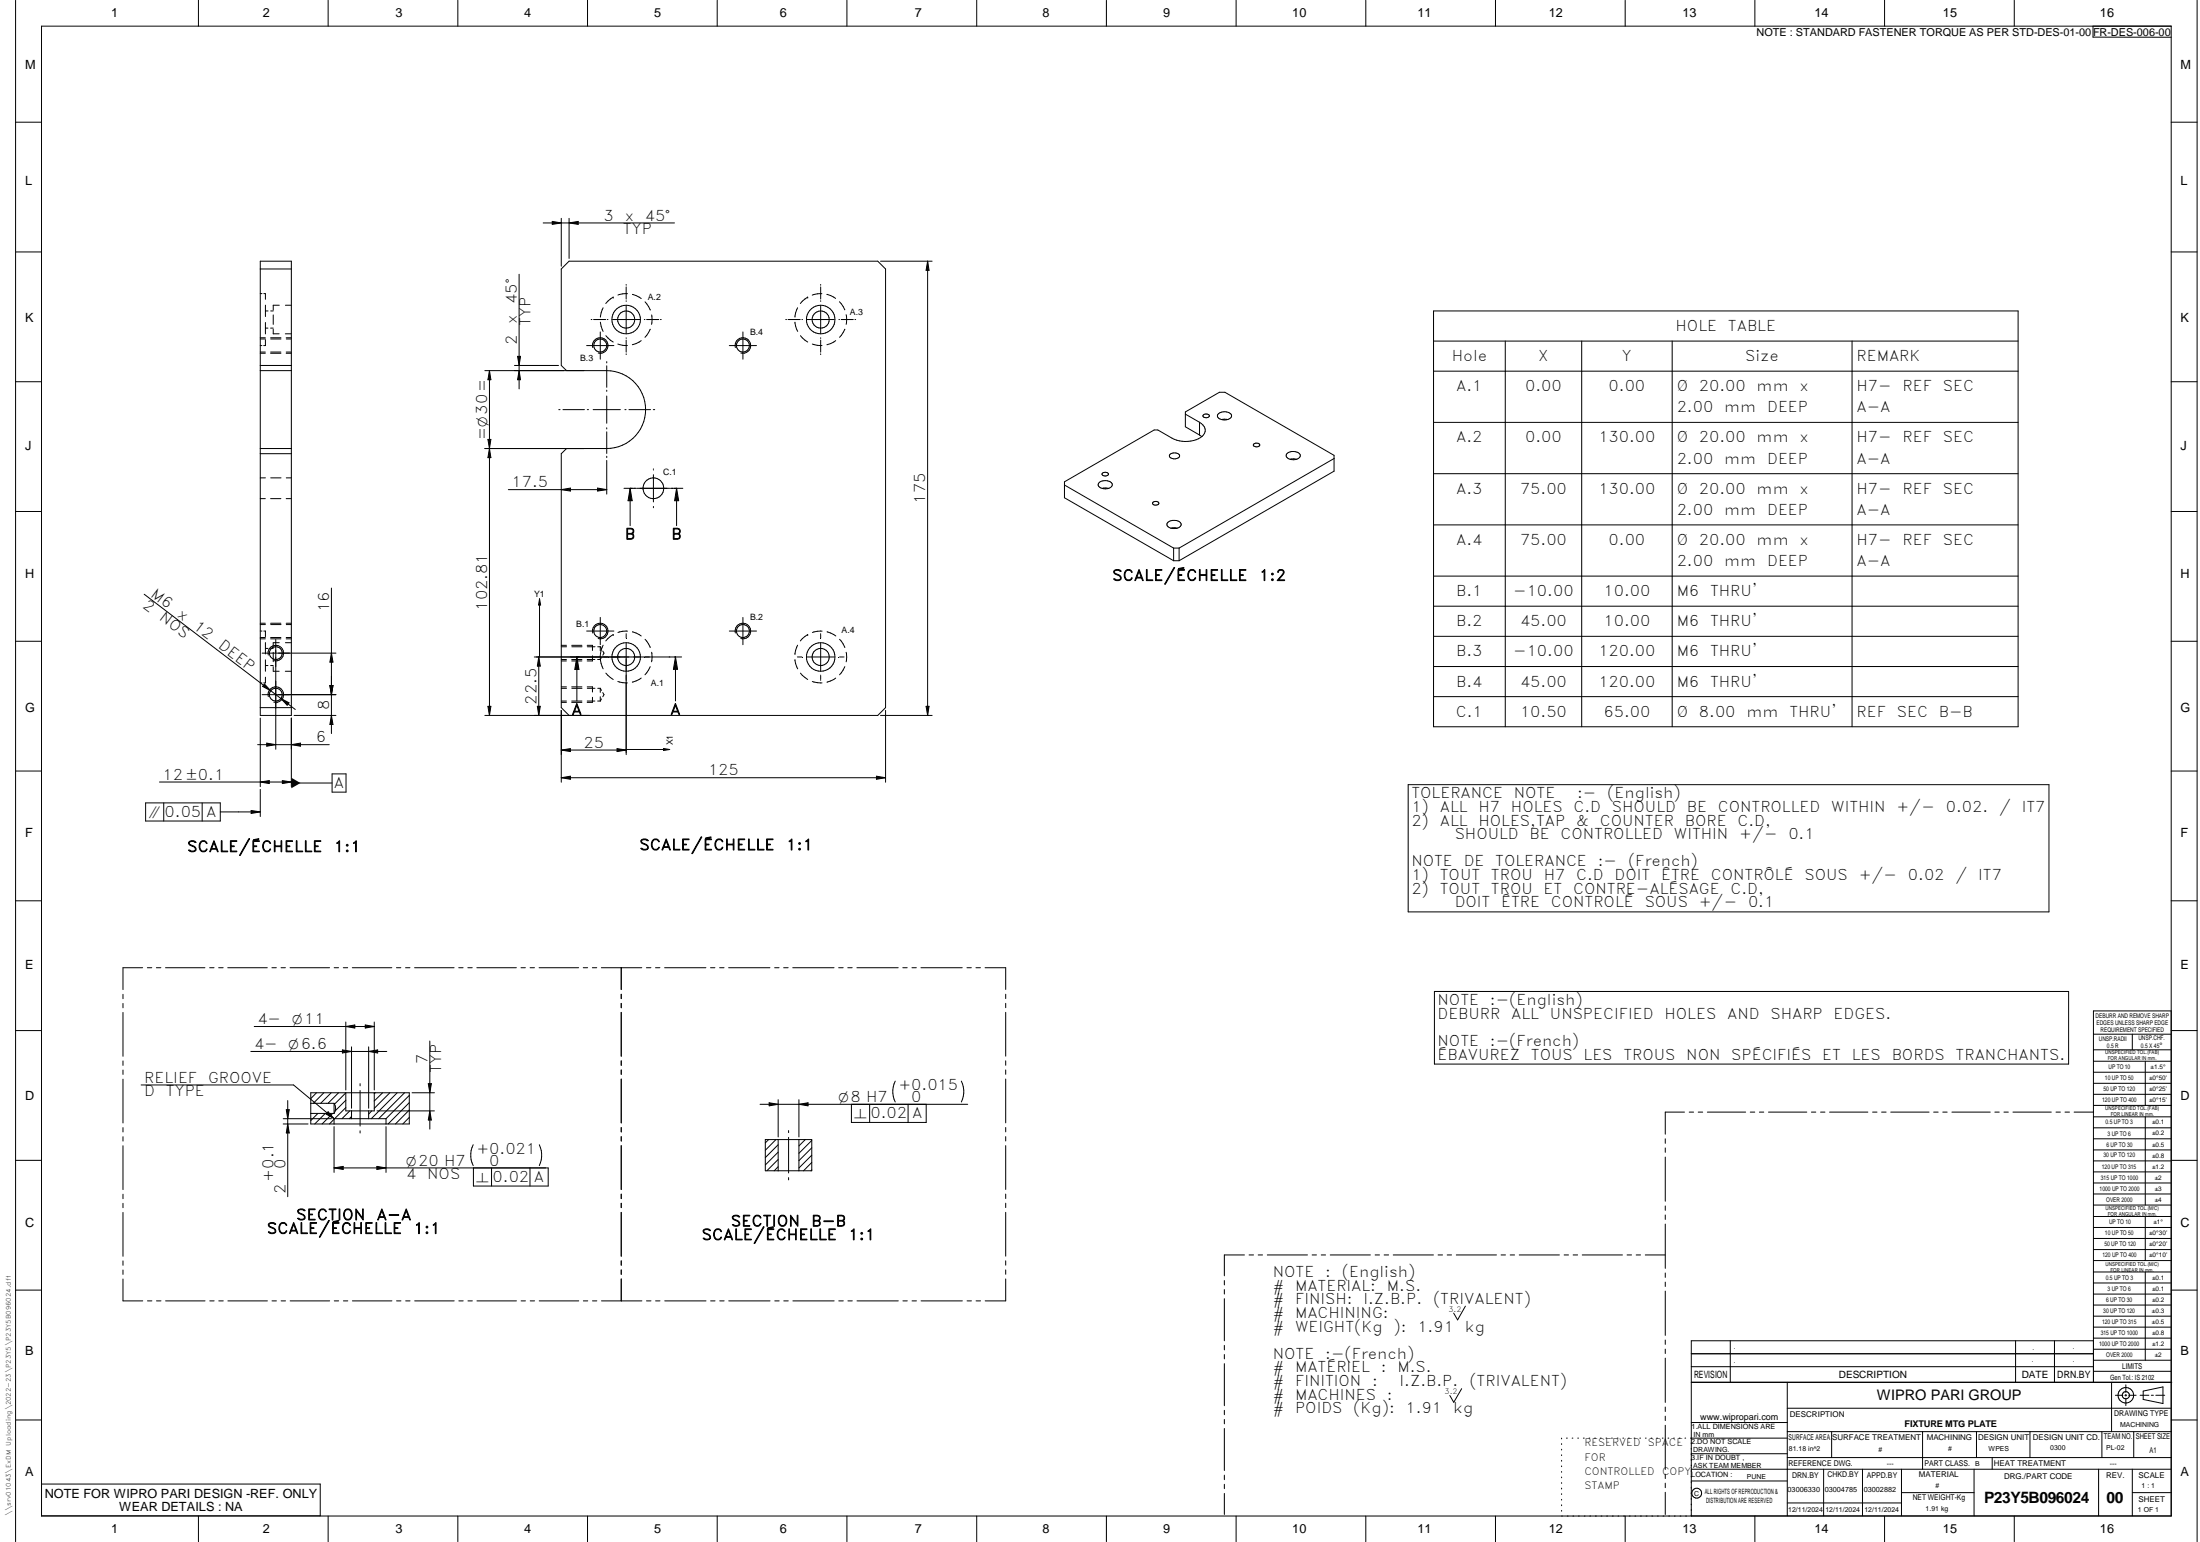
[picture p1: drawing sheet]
<svg xmlns="http://www.w3.org/2000/svg" width="848mm" height="594mm" viewBox="0 0 848 594" stroke-linecap="round" stroke-linejoin="round" font-family="sans-serif">
<g fill="none" stroke="#000" stroke-width=".39">
<path d="M6 .1v593.9M16 10.1h821v574h-821zM76.5 .1v10M126.5 .1v10M176.5 .1v10M226.5 .1v10M276.5 .1v10M326.5 .1v10M376.5 .1v10M426.5 .1v10M476.5 .1v10M526.5 .1v10"/>
<path d="M576.5 .1v10M626.5 .1v10M676.5 .1v10M726.5 .1v10M776.5 .1v10M806.8 10.1v4.2l30.2 .1M847 .1v593.9M6 47.1h10M837 47.1h10M6 97.1h10M209.4 85.9h50.6M212.9 85.3l3.5 .6-3.5 .5z"/>
<path d="M216.4 84.1v18.5M219.4 85.9l3.5-.6v1.1zM219.4 84.1v15.5M837 97.1h10M100.3 103.6h12M100.3 100.6h12v175h-12zM100.3 113.1h.7M101.7 113.1h.6v2.2M102.3 119.8h1M102.3 117.6v4.4M104.4 119.8h.9M107.7 117.6h-2.4v1.9"/>
<path d="M110 117.6h2.3M200.1 105.7v44.1M232.5 118.6l-1.1 3.6M236.4 114.5h.1M236.4 114.5l-2.9 2.4M241.4 109.6v.3M241.4 110.5v4.7M241.4 115.9v.2M241.4 117.9v10.5M241.9 113.2h-1.8l-1.9 .5M243.8 113.4l3.4 1.6M248.7 116.3l2 3.2"/>
<path d="M307.5 118.6l-.8 1.9-.2 1.7M311.4 114.5h.1M311.4 114.5l-2.9 2.4M316.4 109.6v.3M316.4 110.5v4.7M316.4 115.9v.2M316.4 117.9v10.5M316.8 113.2h-1.7l-2 .5M318.7 113.4l1.5 .5 1.9 1.1M323.6 116.2l1.4 1.9 .6 1.3M339.4 100.6h19.9M357.6 100.6l.5 3.5h-1.1z"/>
<path d="M357.6 100.6v175M552.6 119.8h225.4v160.2h-225.4zM100.3 133.1h.7M100.3 135.6h2M100.3 130.1h2M100.3 136.1h2M100.3 130.6h2M102.3 126.4h1M102.3 130.9v2.2h-.7M102.3 124.2v4.5M104.3 126.4h1M104.3 135.6h4"/>
<path d="M104.3 130.1h4M104.3 136.1h4M104.4 130.6h3.9M105.3 121.3v3.7M105.3 126.8v1.8h2.3M110 128.6h2.3M110.3 135.6h2M110.3 130.1h2M110.3 136.1h2M110.4 130.6h1.9M199.5 137.3h1.2l-.6 3.5zM226.1 133.1h10.5"/>
<path d="M227.9 123.1h.3M228.5 133.9a3 3 0 0 1 2.6-3.8 3 3 0 0 1 3.3 3.3 3 3 0 0 1-3.8 2.6M228.8 123.1h4.7M231.4 127.9v10.5M231.4 124.1l1.1 3.6M233.6 129.3l2.8 2.5M233.9 139.3v.5M234.1 123.1h.3M236.1 123.1h10.5M238.2 132.5l1.9 .6h1.8M241.4 130.1v.3M241.4 131v4.7"/>
<path d="M241.4 136.3v.3M247.2 131.2l-2 1.2-1.4 .4M248.4 123.1h.2M249.3 123.1h4.7M250.7 126.8l-2.1 3.2M251.2 121.3v3.7M254.6 123.1h.3M281.1 133.1h10.5M283.5 133.9a3 3 0 0 1 2.6-3.8 3 3 0 0 1 3.3 3.3 3 3 0 0 1-3.8 2.6M286.4 127.9v10.5M302.9 123.1h.3M303.8 123.1h4.7"/>
<path d="M306.5 124.1l.2 1.6 .8 2M308.6 129.3l2.8 2.5M309.1 123.1h.3M311.1 123.1h10.5M313.1 132.5l2 .6h1.8M316.4 130.1v.3M316.4 131v4.7M316.4 136.3v.3M322.2 131.2l-2 1.2-1.4 .4M323.4 123.1h.2M324.3 123.1h4.6M325.7 126.8l-2.1 3.2"/>
<path d="M326.2 121.2l.2 1.9-.2 1.9M329.6 123.1h.3M552.6 131.4h225.4M580.3 131.4v148.6M609.7 131.4v148.6M644.6 131.4v148.6M714 131.4v148.6M6 147.1h10M100.3 142.8h12M100.3 140.8h12M186.9 142.8h47a15 15 0 0 1 15 15 15 15 0 0 1-15 15h-47M188.7 142.8l.5 3.5h-1.1z"/>
<path d="M188.7 142.8v132.8M198.3 140.8h17M200.1 142.8l.6 3.5h-1.2zM215.4 157.8h.5M217 157.8h8.3M218.4 142.8l-2-2v-37.2l3-3h119l3 3v169l-3 3h-151.5M226.4 157.8h.5M228.6 157.8h10.5M233.9 140.9v8.3M233.9 150.3v.5M233.9 152.6v10.5M240.9 157.8h.4"/>
<path d="M242.4 157.8h8.4M251.8 157.8h.6M456.9 159.6l5.5 3.1M463.9 159.9a1.27 1.27 0 0 1 1.3-.5 1.27 1.27 0 0 1 .9 1.1 1.43 1.43 0 0 1-2.4-.4zM469.8 159.3a3.7 3.7 0 0 1 4.9 .5 2.28 2.28 0 0 1-3.2 2l-1.2-.4a1.16 1.16 0 0 1-1-.9 1.16 1.16 0 0 1 .5-1.2zM552.6 143h225.4M837 147.1h10M100.3 174.8h12M100.3 172.8h12M188.1 169.3h1.1l-.5 3.5zM188.7 172.8l.5 3.5h-1.1zM218.4 172.8l-2 2v97.8l3 3"/>
<path d="M233.9 164.8v.5M233.9 166.4v8.3M233.9 175.8v.5M233.9 177.4v13M451.1 175a2.5 2.5 0 0 1 3.6 .6 2.28 2.28 0 0 1-3.9 0zM462.4 162.7a3.3 3.3 0 0 1 2.2 3.3 3.3 3.3 0 0 1-2.6 3 11.7 11.7 0 0 1-10.2-.2l-5.5-3.1h-1.4l-34.6 19.9v6.2l42.1 24.2M462.4 162.7v4.9M462.4 167.6l-5.5-3.2v-5.7l13.2-7.6h2.1l42.1 24.3v6.1l-59.8 34.5M462.4 167.6l.9 .6M473.2 161.6h-2.4M483.3 171.1a1.26 1.26 0 0 1 1.4-.5 1.26 1.26 0 0 1 .9 1.1 1.45 1.45 0 0 1-2.4-.4zM496.3 174.6a3.8 3.8 0 0 1 4.9 .5 1.9 1.9 0 0 1-2.5 2l-1.9-.4a1.19 1.19 0 0 1-1-.9 1.19 1.19 0 0 1 .5-1.2z"/>
<path d="M499.7 177h-2.4M514.3 176.7l-59.8 34.5M552.6 162.7h225.4M6 197.1h10M100.3 192.1h2M100.3 184.1h2M104.3 192.1h4M104.4 184.1h3.9M110.3 192.1h2M110.4 184.1h1.9M196 188.6h37.9M216.4 188.6l3.5-.6v1.2z"/>
<path d="M230.4 188l3.5 .6-3.5 .6zM240.5 188.1h4.8M242.9 188.1v14.4M242.9 188.1l.8 4.8h-1.6zM245.5 188.1h12.6M251.9 180.6v.2M251.9 181v.1M251.9 182.9v10.5M251.9 195.1v.1M251.9 195.5v.1M258.4 188.1h4.8M260.8 188.1l.8 4.8h-1.5z"/>
<path d="M260.8 188.1v14.4M410.3 186.9l42.1 24.3M423.8 185.8a3.8 3.8 0 0 1 4.9 .6 1.9 1.9 0 0 1-2.4 1.9l-2-.3a1.19 1.19 0 0 1-1-1 1.19 1.19 0 0 1 .5-1.2zM425 182.3a1.29 1.29 0 0 1 1.3-.4 1.29 1.29 0 0 1 .9 1 1.45 1.45 0 0 1-2.4-.4zM427.3 188.2h-2.4M444.5 193.5a1.26 1.26 0 0 1 1.3-.4 1.26 1.26 0 0 1 .9 1 1.37 1.37 0 0 1-2.4-.3zM552.6 182.5h225.4M837 197.1h10M450.3 201.1a3.3 3.3 0 0 1 5 1 3.3 3.3 0 0 1-5.3 .5 1.07 1.07 0 0 1 .3-1.5zM452.4 211.2h2.1M452.4 216h2.1M452.4 211.2v4.8"/>
<path d="M453.8 203.5h-2.4M454.5 211.2v4.8M552.6 202.2h225.4M55.6 228.9l58.2 44.4M127.8 226.6v56M208 230.7l.4 2.4h-.8zM208 230.7v22.4M231.4 237.9v10.5M286.4 237.9v10.5M552.6 222h225.4M552.6 233.6h225.4M6 247.1h10"/>
<path d="M100.3 245.6h2M100.3 240.1h2M100.3 246.1h2M100.3 243.1h.7M100.3 240.6h2M101 251.6h28.5M101.7 243.1h.6v2.2M102.3 256.4h1M102.3 249.8h1M102.3 247.6v4.4M102.3 254.2v4.4M103.4 252.4a3 3 0 0 1 2.7-3.8 3 3 0 0 1 3.2 3.3 3 3 0 0 1-3.8 2.6"/>
<path d="M104.3 256.4h1M104.3 245.6h4M104.3 240.1h4M104.3 246.1h4M104.4 249.8h.9M104.4 240.6h3.9M105.3 251.3v3.6M105.3 256.8v1.8h2.3M106.3 246.4v42.3M107.7 247.6h-2.4v1.8M110 258.6h2.3M110 247.6h2.3"/>
<path d="M110.3 245.6h2M110.3 240.1h2M110.3 246.1h2M110.4 240.6h1.9M127.8 251.6l.6 3.5h-1.2zM206 253.1h56.8M207.7 253.1v22.5M207.7 253.1l.6 3.5h-1.2zM216.4 248.6h2M216.4 254.6h2M216.4 254.1h2M216.4 249.2h2"/>
<path d="M220.4 248.6h3.9M220.4 254.6h3.9M220.4 254.1h3.9M220.4 249.2h4M222.4 253.1v16.9M222.4 253.1l.8 4.8h-1.6zM226.1 243.1h10.5M226.4 248.6h2v2M228.4 252.6v2h-2M228.5 243.9a3 3 0 0 1 2.6-3.8 3 3 0 0 1 3.3 3.3 3 3 0 0 1-3.8 2.6M229.3 254.1h-2.9M229.4 249.2h-3"/>
<path d="M230.4 254.1h1M230.4 249.2h1M231.4 249.2v1.5M231.4 252.4v1.7M231.4 249.2l.5 .8M231.4 254.1l1.1 3.6M231.9 253.3l-.5 .8M232.4 250.8l.4 .8-.4 .8M232.5 248.6l-1.1 3.6M233.6 259.3l2.8 2.5M236.4 244.5h.1M236.4 244.5l-2.9 2.4"/>
<path d="M241.4 244.1v.1M241.4 244.4v1.4M241.4 247.9v42.8M241.9 243.2h-1.8l-1.9 .5M243.8 243.4l3.4 1.6M248.7 246.3l2 3.1M250.7 256.8l-2.1 3.2M251.2 251.3v3.7M260.4 253.1v16.9M260.4 253.1l.8 4.8h-1.6zM281.1 243.1h10.5M283.5 243.9a3 3 0 0 1 2.6-3.8 3 3 0 0 1 3.2 3.3 3 3 0 0 1-3.7 2.6"/>
<path d="M306.5 254.1l.2 1.6 .8 2M307.4 253.1h.1M307.5 248.6l-.8 1.9-.2 1.7M307.7 253.1h1.4M308.6 259.3l2.8 2.5M311.1 253.1h10.5M311.4 244.5h.1M311.4 244.5l-2.9 2.4M316.4 244.1v.1M316.4 244.4v1.4M316.4 247.9v10.5M316.9 243.2h-1.8l-1.9 .5"/>
<path d="M318.8 243.4l3.4 1.6M323.6 253.1h1.5M323.6 246.3l2.1 3.1M325.3 253.1h.1M325.7 256.8l-2.1 3.2M326.2 251.3l.2 1.8-.2 1.9M552.6 245.2h225.4M552.6 256.8h225.4M837 247.1h10M100.3 263.1h.7M100.3 276.6v26.5M100.3 272.6h12"/>
<path d="M101 267.6h28.5M101.9 263.5l2.5 2.6-3.2-1.6zM102.3 260.9v2.2h-.7M103.4 268.4a3 3 0 0 1 2.7-3.8 3 3 0 0 1 3.2 3.3 3 3 0 0 1-3.8 2.6M108.3 269.1l3.1 1.7-.7 .9zM112.3 276.6v26.5M113.4 275.6h16.1M127.2 264.1h1.2l-.6 3.5zM127.8 275.6l.6 3.5h-1.2zM188.1 272.1h1.1l-.5 3.5zM207.1 272.1h1.2l-.6 3.5zM216.4 264.6h2"/>
<path d="M216.4 270.6h2M216.4 273.7v27.7M216.4 270.1h2M216.4 265.2h2M220.4 264.6h3.9M220.4 270.6h3.9M220.4 270.1h3.9M220.4 265.2h4M226.4 264.6h2v2M228.4 268.6v2h-2M229.3 270.1h-2.9M229.4 265.2h-3"/>
<path d="M230.4 270.1h1M230.4 265.2h1M231.4 265.2v1.5M231.4 268.4v1.7M231.4 265.2l.5 .8M231.9 269.3l-.5 .8M232.4 266.8l.4 .8-.4 .8M238.2 262.6l3.7 .5M247.2 261.2l-3.4 1.6M313.1 262.6l3.8 .5M316.4 260.1v.1M316.4 260.4v1.4"/>
<path d="M316.4 262v.1M322.2 261.2l-3.4 1.6M339.4 275.6h19.9M341.4 273.7v27.7M357 272.1h1.1l-.5 3.5zM552.6 268.4h225.4M6 297.1h10M99.3 286.9h27.6M102.8 286.3l3.5 .6-3.5 .6zM112.3 286.9l3.5-.6v1.2zM128 298.2h5.4v7h-5.4zM216.4 299.6l3.5-.6v1.2z"/>
<path d="M216.4 289h25M216.4 299.6h125M216.4 289l3.5-.6v1.2zM237.9 288.4l3.5 .6-3.5 .6zM241.4 288.8h16.7M255.8 288.4l2.3 .4-2.3 .3zM337.9 299l3.5 .6-3.5 .6zM837 297.1h10M56.1 309.3h28.8v7h-28.8zM61.5 301.3h50.8M63.1 309.3v7M77.9 309.3v7"/>
<path d="M84.9 312.8h15.4M96.8 312.3l3.5 .5-3.5 .6zM100.3 301.3l3.5-.6v1.2zM100.3 304.1v10.5M108.8 300.7l3.5 .6-3.5 .6zM112.3 301.7h15.7M542.8 302.3h247.1v49h-247.1zM6 347h10M837 347h10M55 372.8h-7.6v8.5M56.8 372.8h1.7M60.3 372.8h1.7"/>
<path d="M63.8 372.8h15.2M80.8 372.8h1.7M84.3 372.8h1.7M87.8 372.8h15.2M104.8 372.8h1.7M108.3 372.8h1.7M111.8 372.8h15.2M128.8 372.8h1.7M132.3 372.8h1.7M135.8 372.8h15.2M152.8 372.8h1.7M156.3 372.8h1.7"/>
<path d="M159.8 372.8h15.2M176.8 372.8h1.7M180.3 372.8h1.7M183.8 372.8h15.3M200.8 372.8h1.7M204.3 372.8h1.7M207.8 372.8h15.3M224.8 372.8h1.7M228.3 372.8h1.7M231.8 372.8h15.6M239.5 372.8v8.5M249.2 372.8h1.7"/>
<path d="M252.7 372.8h1.7M256.2 372.8h15.9M273.9 372.8h1.7M277.4 372.8h1.7M280.9 372.8h15.9M298.6 372.8h1.7M302.1 372.8h1.7M305.6 372.8h15.9M323.3 372.8h1.7M326.8 372.8h1.7M330.3 372.8h15.9M348 372.8h1.7"/>
<path d="M351.5 372.8h1.7M355 372.8h15.9M372.7 372.8h1.7M376.2 372.8h1.8M379.7 372.8h8v8.4M6 397h10M47.4 383.1v1.7M47.4 386.6v1.7M47.4 390.1v16.9M98 395.5h46.3M133.3 395.5l3.5-.6v1.2zM133.3 393.7v26.2"/>
<path d="M140.8 394.9l3.5 .6-3.5 .6zM144.3 393.7v26.2M239.5 383v1.8M239.5 386.5v1.8M239.5 390v17M387.7 383v1.7M387.7 386.5v1.7M387.7 390v16.9M553 382h244.4v28h-244.4zM807 398.4h30M822 398.4v6.1M837 397h10"/>
<path d="M837 389.5h-30v143.1M47.4 408.7v1.8M47.4 412.2v1.7M47.4 415.8v16.8M54.4 418h58.8l15.6 13M96.7 405.1h52.4M132 404.5l3.5 .6-3.5 .6zM135.5 403.3v23.7M138.8 417.5v.8M142.1 405.1l3.5-.6v1.2zM142.1 403.3v23.7M165.1 417.5h1.2l-.6 3.5z"/>
<path d="M165.7 401.1v33.9M239.5 408.7v1.8M239.5 412.2v1.7M239.5 415.7v16.9M345.1 416.5a9 9 0 0 0 0 8.1M370.6 416.5a9 9 0 0 1 0 8.1M387.7 408.7v1.7M387.7 412.2v1.7M387.7 415.7v16.9M807 404.5h30M807 408.9h30M807 413.1h30"/>
<path d="M807 417.4h30M827 408.9v17M47.4 434.4v1.7M47.4 437.9v1.7M109.2 431h18.6M109.2 433h9.5M110.4 427.5h1.1l-.6 3.5zM110.9 424v37.1M110.9 433l.6 3.5h-1.1zM119.8 425.1h9M119.8 421h38v12h-38zM119.8 429h9"/>
<path d="M122 421l-2.2 2.2M122.6 429l-2.8 2.7M124.8 421l-4 4.1M125.4 429l-4.1 4M126.5 428.3l2.3 2.7-3.1-1.8zM127.7 421l-4.1 4.1M128.2 429l-4 4M128.8 425.1l.5 1.4-.1 1.5M128.8 434v17.7M128.8 431h20M128.8 425.1v3.9M128.8 431v2"/>
<path d="M128.8 431.2l-1.8 1.8M129.2 428l-.4 1M130.5 421l-4.1 4.1M133.3 423.9l-4.1 4.1M133.3 426.7l-4.3 4.3M134.8 428l-3 3M135.5 428v3M135.5 430.1l-.8 .9M138.8 420.1v13.7M138.8 435.7v.8M142.1 428v3M143.3 428l-1.2 1.2"/>
<path d="M144.3 421v7h-11v-7l-4.4 4.4M144.7 421l-.4 .3M145.3 428h22.2M147.5 421l-3.2 3.2M148.8 434v17.7M148.8 431v2M150.3 421l-6 6M153.1 421l-10 10M156 421l-10 10M157.8 424.8l-8.2 8.2M157.8 422l-9 9M157.8 427.7l-5.4 5.3"/>
<path d="M157.8 430.5l-2.5 2.5M158.8 421h8.7M165.7 428l.6 3.5h-1.2zM239.5 434.4v1.7M239.5 437.9v1.7M293 425.4h80M295 439h17.9v12.1h-17.9zM296.3 439l-1.3 1.3M296.5 424.9l3.5 .6-3.5 .5zM299.1 439l-4.1 4.1M300 423.7v14.3M300 439v12.1"/>
<path d="M304 435.6v.8M304 438.2v13.7M308 423.7v14.3M308 439v12.1M308 425.5l3.5-.6v1.1zM310.4 439l-2.4 2.5M312.9 439.4l-4.9 4.9M335.2 425.4v7M350.1 425.4v7M357 425.4v7h-28.8v-6.9M387.7 434.4v1.7M387.7 437.9v1.7"/>
<path d="M641.9 438.7v1.8M649.4 428.5h-7.5v8.5M651.2 428.5h1.7M654.6 428.5h1.8M658.2 428.5h14.7M674.7 428.5h1.7M678.2 428.5h1.7M681.7 428.5h14.8M698.3 428.5h1.7M701.8 428.5h1.7M705.3 428.5h14.7M721.9 428.5h1.7"/>
<path d="M725.3 428.5h1.8M728.9 428.5h14.7M745.4 428.5h1.7M748.9 428.5h1.7M752.4 428.5h14.8M769 428.5h1.7M772.5 428.5h1.7M776 428.5h14.7M792.6 428.5h1.7M796 428.5h1.8M799.5 428.5h7.4M807 421.6h30"/>
<path d="M807 425.9h30M807 430.3h30M807 434.5h30M807 438.7h30M827 430.3v34M6 447h10M47.4 441.4v16.9M128.8 450l3.5-.6v1.2zM128.8 450h82.5v6.9h-28.8v-6.9M145.3 449.4l3.5 .6-3.5 .6zM182.4 441a9 9 0 0 0 0 8.1M189.5 450v6.9"/>
<path d="M204.3 450v6.9M207.9 441a9.4 9.4 0 0 1 0 8.1M239.5 441.4v16.9M300 449.5l-1.6 1.6M300 446.7l-4.4 4.4M300 441l-5 5M300 443.9l-5 4.9M304 453.7v.9M312.9 450.7l-.3 .4M312.9 447.8l-3.1 3.3M312.9 442.2l-4.9 5M312.9 445.1l-4.9 4.9"/>
<path d="M387.7 441.4v16.9M641.9 442.3v1.6M641.9 445.8v17M807 443h30M807 447.3h30M807 451.5h30M807 455.8h30M807 460h30M837 447h10M47.4 460.1v1.7M47.4 463.6v1.7M47.4 467.1v16.9"/>
<path d="M239.5 460v1.8M239.5 463.6v1.7M239.5 467.1v16.9M387.7 460v1.8M387.7 463.6v1.6M387.7 467.1v16.9M641.9 464.6v1.7M641.9 468.1v1.7M641.9 471.6v17.1M807 464.3h30M807 468.7h30M807 472.9h30"/>
<path d="M807 477.1h30M827 468.7v16.9M6 497h10M47.4 492.8v8.4h7.6M47.4 485.8v1.7M47.4 489.3v1.7M239.5 485.7v1.8M239.5 489.2v1.8M239.5 492.7v8.5M387.7 492.7v8.5h-7.9M387.7 485.7v1.7M387.7 489.2v1.7"/>
<path d="M472 493.4v1.6M472 496.8v1.8M479.7 483.5h-7.7v8M481.5 483.5h1.7M485 483.5h1.7M488.5 483.5h15.5M505.8 483.5h1.7M509.3 483.5h1.7M512.8 483.5h15.5M530.1 483.5h1.7M533.6 483.5h1.7M537.1 483.5h15.5"/>
<path d="M554.4 483.5h1.7M557.9 483.5h1.7M561.4 483.5h15.5M578.7 483.5h1.6M582.2 483.5h1.7M585.6 483.5h15.5M603 483.5h1.6M606.4 483.5h1.8M609.9 483.5h15.5M627.2 483.5h1.7M630.7 483.5h1.7M634.2 483.5h7.7"/>
<path d="M641.9 490.4v1.7M641.9 493.9v1.7M641.9 497.4v17.1M807 481.4h30M807 485.6h30M807 490.1h30M807 494.3h30M807 498.6h30M827 490.1v33.9M837 497h10M56.9 501.2h1.6M60.3 501.2h1.8"/>
<path d="M63.8 501.2h15.2M80.9 501.2h1.6M84.3 501.2h1.8M87.8 501.2h15.3M104.9 501.2h1.7M108.4 501.2h1.7M111.8 501.2h15.3M128.9 501.2h1.7M132.4 501.2h1.7M135.8 501.2h15.3M152.9 501.2h1.7M156.4 501.2h1.7"/>
<path d="M159.9 501.2h15.2M176.9 501.2h1.7M180.4 501.2h1.7M183.9 501.2h15.2M200.9 501.2h1.7M204.4 501.2h1.7M207.9 501.2h15.2M224.9 501.2h1.7M228.4 501.2h1.7M231.9 501.2h15.5M249.2 501.2h1.8M252.7 501.2h1.7"/>
<path d="M256.2 501.2h16M273.9 501.2h1.7M277.5 501.2h1.6M280.9 501.2h15.9M298.7 501.2h1.7M302.1 501.2h1.8M305.6 501.2h16M323.3 501.2h1.8M326.9 501.2h1.6M330.4 501.2h15.9M348.1 501.2h1.7M351.6 501.2h1.7"/>
<path d="M355 501.2h16M372.8 501.2h1.7M376.3 501.2h1.7M472 500.3v16.3M472 518.3v1.8M564.9 503.2l-3 5.3-1.5-2.6M641.9 516.3v1.6M641.9 519.8v1.7M667 516.6v16M777 516.6v16M792 516.6v16M807 502.8h30"/>
<path d="M807 507.1h30M807 511.3h30M807 515.5h30M807 519.8h30M807 516.6h-155v67.5M472 521.8v1.7M472 525.4v16.2M563.5 535l-3.1 5.3-1.5-2.7M641.9 523.2v17.1M652 532.6h185.2M652 521.5h155M652 526.5h155"/>
<path d="M689 532.6v51.4M807 524h30M807 528.3h30M814 532.6v19M815.5 537.5h2.8M819.1 537.5h.7M819.5 533.5v2.9M819.5 537.2v.7M819.5 538.7v2.8M820.6 537.5h2.9M825 537.5h3.4M826.2 535.9l7.6-1.6v6.4l-7.6-1.5z"/>
<path d="M829.3 537.5h.8M831 537.5h3.5M6 547.1h10M472 543.3v1.7M472 546.9v1.7M472 550.3v16.2M602 554.1v.3M602 556.2v.3M602 558.3v.3M603.8 554.1h.4M606 554.1h.3M608.2 554.1h.3"/>
<path d="M610.4 554.1h.3M612.6 554.1h.3M614.7 554.1h.3M616.9 554.1h.3M619.1 554.1h.3M621.2 554.1h.3M623.4 554.1h.3M625.6 554.1h.3M627.8 554.1h.3M629.9 554.1h.4M632.1 554.1h.3M634.3 554.1h.3"/>
<path d="M636.5 554.1h.3M638.6 554.1h.3M640.8 554.1h.3M641.9 542.1v1.7M641.9 545.6v1.7M641.9 549.1v17M643 554.1h.3M645.2 554.1h.3M647.3 554.1h.4M649.5 554.1h.3M652 548h37M689 542.5h148"/>
<path d="M689 551.6h148M689 554.1h-37.3M706.1 551.6v10M741.1 551.6v14.4M761.9 551.6v10M782.5 551.6v10M810.3 551.6v10M822.5 551.6v10M837 547.1h10M16 571.8h107.4v12.2h-107.4M472 568.3v1.8M472 571.8v1.7"/>
<path d="M472 575.4v8.1M602 560.5v.3M602 562.6v.3M602 564.8v.3M602 566.9v.3M602 569v.3M602 571.2v.3M602 573.3v.4M602 575.5v.3M602 577.6v.3M602 579.8v.3M641.9 567.9v1.7"/>
<path d="M641.9 571.4v1.8M641.9 574.9v8.6M652 570.6h37M652 560.1h37M689 561.6h148M689 579h44M703 566v18M718 566v18M733 575.1h28M733 566v18M761 566v18M768 561.6v4.4"/>
<path d="M809 566v18M822 566v18M822 575.1h15M837 566h-185M76.5 584.1v9.9M126.5 584.1v9.9M176.5 584.1v9.9M226.5 584.1v9.9M276.5 584.1v9.9M326.5 584.1v9.9M376.5 584.1v9.9M426.5 584.1v9.9"/>
<path d="M476.5 584.1v9.9M526.5 584.1v9.9M576.5 584.1v9.9M602 581.9v.3M626.5 584.1v9.9M652 584h185M676.5 584.1v9.9M726.5 584.1v9.9M776.5 584.1v9.9"/>
<circle cx="231.4" cy="133.1" r="2.51"/>
<circle cx="241.4" cy="123.1" r="3.3"/>
<circle cx="241.4" cy="123.1" r="5.5"/>
<circle cx="286.4" cy="133.1" r="2.51"/>
<circle cx="316.4" cy="123.1" r="3.3"/>
<circle cx="316.4" cy="123.1" r="5.5"/>
<circle cx="251.9" cy="188.1" r="4"/>
<circle cx="106.3" cy="251.6" r="2.48"/>
<circle cx="231.4" cy="243.1" r="2.5"/>
<circle cx="241.4" cy="253.1" r="3.3"/>
<circle cx="241.4" cy="253.1" r="5.5"/>
<circle cx="286.4" cy="243.1" r="2.5"/>
<circle cx="316.4" cy="253.1" r="5.5"/>
<circle cx="316.4" cy="253.1" r="3.3"/>
<circle cx="106.3" cy="267.6" r="2.48"/>
<circle cx="819.5" cy="537.5" r="2.99"/>
<circle cx="819.5" cy="537.5" r="1.39"/>
<circle cx="654.1" cy="575.3" r="1.9"/>
</g>
<g fill="#000">
<path d="M212.9 85.3l3.5 .6-3.5 .5zM219.4 85.9l3.5-.6v1.1zM357.6 100.6l.5 3.5h-1.1zM199.5 137.3h1.2l-.6 3.5zM188.7 142.8l.5 3.5h-1.1zM200.1 142.8l.6 3.5h-1.2zM188.7 172.8l.5 3.5h-1.1zM188.1 169.3h1.1l-.5 3.5zM216.4 188.6l3.5-.6v1.2zM230.4 188l3.5 .6-3.5 .6zM242.9 188.1l.8 4.8h-1.6zM260.8 188.1l.8 4.8h-1.5z"/>
<path d="M208 230.7l.4 2.4h-.8zM127.8 251.6l.6 3.5h-1.2zM207.7 253.1l.6 3.5h-1.2zM222.4 253.1l.8 4.8h-1.6zM260.4 253.1l.8 4.8h-1.6zM101.9 263.5l2.5 2.6-3.2-1.6zM108.3 269.1l3.1 1.7-.7 .9zM127.8 275.6l.6 3.5h-1.2zM127.2 264.1h1.2l-.6 3.5zM188.1 272.1h1.1l-.5 3.5zM207.1 272.1h1.2l-.6 3.5zM357 272.1h1.1l-.5 3.5z"/>
<path d="M102.8 286.3l3.5 .6-3.5 .6zM112.3 299.6l3.5 2.1-3.5 2zM112.3 286.9l3.5-.6v1.2zM216.4 289l3.5-.6v1.2zM237.9 288.4l3.5 .6-3.5 .6zM255.8 288.4l2.3 .4-2.3 .3zM96.8 312.3l3.5 .5-3.5 .6zM100.3 301.3l3.5-.6v1.2zM108.8 300.7l3.5 .6-3.5 .6zM216.4 299.6l3.5-.6v1.2zM337.9 299l3.5 .6-3.5 .6zM133.3 395.5l3.5-.6v1.2z"/>
<path d="M140.8 394.9l3.5 .6-3.5 .6zM132 404.5l3.5 .6-3.5 .6zM142.1 405.1l3.5-.6v1.2zM165.1 417.5h1.2l-.6 3.5zM110.9 433l.6 3.5h-1.1zM110.4 427.5h1.1l-.6 3.5zM126.5 428.3l2.3 2.7-3.1-1.8zM165.7 428l.6 3.5h-1.2zM296.5 424.9l3.5 .6-3.5 .5zM308 425.5l3.5-.6v1.1zM128.8 450l3.5-.6v1.2zM145.3 449.4l3.5 .6-3.5 .6z"/>
</g>
<g font-size="6">
<text x="764.8" y="578.9">P23Y5B096024</text>
<text x="812.1" y="578.9">00</text>
</g>
<g font-size="5.7">
<text x="232.7" y="85">3</text>
<text x="240.8" y="85">x</text>
<text x="248.6" y="85">45°</text>
<text x="240.2" y="90.3">TYP</text>
<text x="199.2" y="117.1" transform="rotate(-90 199.2 117.1)">45°</text>
<text x="199.2" y="124.8" transform="rotate(-90 199.2 124.8)">x</text>
<text x="204.5" y="125.5" transform="rotate(-90 204.5 125.5)">TYP</text>
<text x="645.9" y="127.5">HOLE</text>
<text x="666.1" y="127.5">TABLE</text>
<text x="199.2" y="133" transform="rotate(-90 199.2 133)">2</text>
<text x="559.6" y="139.1">Hole</text>
<text x="593" y="139.1">X</text>
<text x="625.3" y="139.1">Y</text>
<text x="672.8" y="139.1">Size</text>
<text x="715.7" y="139.1">REMARK</text>
<text x="561.3" y="150.7">A.1</text>
<text x="587.9" y="150.7">0.00</text>
<text x="620.1" y="150.7">0.00</text>
<text x="646.3" y="150.7">Ø</text>
<text x="654.9" y="150.7">20.00</text>
<text x="677.2" y="150.7">mm</text>
<text x="693.7" y="150.7">x</text>
<text x="715.7" y="150.7">H7-</text>
<text x="733.4" y="150.7">REF</text>
<text x="749" y="150.7">SEC</text>
<text x="646.3" y="158.9">2.00</text>
<text x="664.6" y="158.9">mm</text>
<text x="681.2" y="158.9">DEEP</text>
<text x="715.7" y="158.9">A-A</text>
<text x="187.8" y="169.4" transform="rotate(-90 187.8 169.4)">=O30=</text>
<text x="561.3" y="170.5">A.2</text>
<text x="587.9" y="170.5">0.00</text>
<text x="616.2" y="170.5">130.00</text>
<text x="646.3" y="170.5">Ø</text>
<text x="654.9" y="170.5">20.00</text>
<text x="677.2" y="170.5">mm</text>
<text x="693.7" y="170.5">x</text>
<text x="715.7" y="170.5">H7-</text>
<text x="733.4" y="170.5">REF</text>
<text x="749" y="170.5">SEC</text>
<text x="646.3" y="178.6">2.00</text>
<text x="664.6" y="178.6">mm</text>
<text x="681.2" y="178.6">DEEP</text>
<text x="715.7" y="178.6">A-A</text>
<text x="197.2" y="187.7">17.5</text>
<text x="561.3" y="190.2">A.3</text>
<text x="586" y="190.2">75.00</text>
<text x="616.2" y="190.2">130.00</text>
<text x="646.3" y="190.2">Ø</text>
<text x="654.9" y="190.2">20.00</text>
<text x="677.2" y="190.2">mm</text>
<text x="693.7" y="190.2">x</text>
<text x="715.7" y="190.2">H7-</text>
<text x="733.4" y="190.2">REF</text>
<text x="749" y="190.2">SEC</text>
<text x="356.7" y="194.1" transform="rotate(-90 356.7 194.1)">175</text>
<text x="646.3" y="198.3">2.00</text>
<text x="664.6" y="198.3">mm</text>
<text x="681.2" y="198.3">DEEP</text>
<text x="715.7" y="198.3">A-A</text>
<text x="240.9" y="207.8">B</text>
<text x="258.8" y="207.8">B</text>
<text x="561.3" y="209.9">A.4</text>
<text x="586" y="209.9">75.00</text>
<text x="620.1" y="209.9">0.00</text>
<text x="646.3" y="209.9">Ø</text>
<text x="654.9" y="209.9">20.00</text>
<text x="677.2" y="209.9">mm</text>
<text x="693.7" y="209.9">x</text>
<text x="715.7" y="209.9">H7-</text>
<text x="733.4" y="209.9">REF</text>
<text x="749" y="209.9">SEC</text>
<text x="646.3" y="218.1">2.00</text>
<text x="664.6" y="218.1">mm</text>
<text x="681.2" y="218.1">DEEP</text>
<text x="715.7" y="218.1">A-A</text>
<text x="428.8" y="223.7">SCALE/ÉCHELLE</text>
<text x="485.3" y="223.7">1:2</text>
<text x="54.6" y="233.7" transform="rotate(37 54.6 233.7)">2</text>
<text x="57.8" y="229.5" transform="rotate(37 57.8 229.5)">M6</text>
<text x="561.3" y="229.7">B.1</text>
<text x="583.4" y="229.7">-10.00</text>
<text x="618.2" y="229.7">10.00</text>
<text x="646.3" y="229.7">M6</text>
<text x="659.2" y="229.7">THRU'</text>
<text x="61.1" y="238.6" transform="rotate(37 61.1 238.6)">NOS</text>
<text x="68" y="237.3" transform="rotate(37 68 237.3)">x</text>
<text x="126.9" y="235.7" transform="rotate(-90 126.9 235.7)">16</text>
<text x="187.8" y="235.2" transform="rotate(-90 187.8 235.2)">102.81</text>
<text x="74.2" y="242" transform="rotate(37 74.2 242)">12</text>
<text x="561.3" y="241.3">B.2</text>
<text x="586" y="241.3">45.00</text>
<text x="618.2" y="241.3">10.00</text>
<text x="646.3" y="241.3">M6</text>
<text x="659.2" y="241.3">THRU'</text>
<text x="83.8" y="249.3" transform="rotate(37 83.8 249.3)">DEEP</text>
<text x="561.3" y="252.9">B.3</text>
<text x="583.4" y="252.9">-10.00</text>
<text x="616.2" y="252.9">120.00</text>
<text x="646.3" y="252.9">M6</text>
<text x="659.2" y="252.9">THRU'</text>
<text x="561.3" y="264.5">B.4</text>
<text x="586" y="264.5">45.00</text>
<text x="616.2" y="264.5">120.00</text>
<text x="646.3" y="264.5">M6</text>
<text x="659.2" y="264.5">THRU'</text>
<text x="126.9" y="273.6" transform="rotate(-90 126.9 273.6)">8</text>
<text x="206.8" y="271.4" transform="rotate(-90 206.8 271.4)">22.5</text>
<text x="220.3" y="275.3">A</text>
<text x="258.4" y="275.3">A</text>
<text x="561.3" y="276.1">C.1</text>
<text x="586" y="276.1">10.50</text>
<text x="618.2" y="276.1">65.00</text>
<text x="646.3" y="276.1">Ø</text>
<text x="654.9" y="276.1">8.00</text>
<text x="673.2" y="276.1">mm</text>
<text x="689.8" y="276.1">THRU'</text>
<text x="715.7" y="276.1">REF</text>
<text x="731.3" y="276.1">SEC</text>
<text x="747.4" y="276.1">B-B</text>
<text x="121.7" y="286">6</text>
<text x="224.9" y="288.1">25</text>
<text x="273" y="298.7">125</text>
<text x="62.7" y="300.4">12±0.1</text>
<text x="128.7" y="303.4">A</text>
<text x="544.1" y="307.6">TOLERANCE</text>
<text x="583.6" y="307.6">NOTE</text>
<text x="607.9" y="307.6">:-</text>
<text x="619.6" y="307.6">(English)</text>
<text x="63.5" y="314.6">0.05 A</text>
<text x="544.1" y="312.8">1)</text>
<text x="555" y="312.8">ALL</text>
<text x="570" y="312.8">H7</text>
<text x="582.5" y="312.8">HOLES</text>
<text x="606.6" y="312.8">C.D</text>
<text x="621.4" y="312.8">SHOULD</text>
<text x="650.3" y="312.8">BE</text>
<text x="662.2" y="312.8">CONTROLLED</text>
<text x="705.9" y="312.8">WITHIN</text>
<text x="731.1" y="312.8">+/-</text>
<text x="750" y="312.8">0.02.</text>
<text x="770.6" y="312.8">/</text>
<text x="779.4" y="312.8">IT7</text>
<text x="544.1" y="318.1">2)</text>
<text x="555" y="318.1">ALL</text>
<text x="560.8" y="323.3">SHOULD</text>
<text x="569.9" y="318.1">HOLES,TAP</text>
<text x="589.6" y="323.3">BE</text>
<text x="601.6" y="323.3">CONTROLLED</text>
<text x="607.6" y="318.1">&amp;</text>
<text x="616.8" y="318.1">COUNTER</text>
<text x="645.3" y="323.3">WITHIN</text>
<text x="649.5" y="318.1">BORE</text>
<text x="669.8" y="318.1">C.D,</text>
<text x="670.4" y="323.3">+/-</text>
<text x="689.4" y="323.3">0.1</text>
<text x="72.1" y="328.2">SCALE/ÉCHELLE</text>
<text x="128.7" y="328.2">1:1</text>
<text x="246.5" y="327.5">SCALE/ÉCHELLE</text>
<text x="303" y="327.5">1:1</text>
<text x="544.1" y="333.8">NOTE</text>
<text x="564.2" y="333.8">DE</text>
<text x="576.4" y="333.8">TOLERANCE</text>
<text x="615.9" y="333.8">:-</text>
<text x="627.6" y="333.8">(French)</text>
<text x="544.1" y="339">1)</text>
<text x="555" y="339">TOUT</text>
<text x="574.8" y="339">TROU</text>
<text x="595.1" y="339">H7</text>
<text x="607.6" y="339">C.D</text>
<text x="622.4" y="339">DOIT</text>
<text x="640.4" y="339">ÊTRE</text>
<text x="659.5" y="339">CONTRÔLÉ</text>
<text x="695.7" y="339">SOUS</text>
<text x="716.5" y="339">+/-</text>
<text x="735.5" y="339">0.02</text>
<text x="753.8" y="339">/</text>
<text x="762.6" y="339">IT7</text>
<text x="544.1" y="344.3">2)</text>
<text x="555" y="344.3">TOUT</text>
<text x="574.7" y="344.3">TROU</text>
<text x="595.1" y="344.3">ET</text>
<text x="606.5" y="344.3">CONTRE-ALÉSAGE</text>
<text x="667.1" y="344.3">C.D,</text>
<text x="560.8" y="349.5">DOIT</text>
<text x="578.7" y="349.5">ÊTRE</text>
<text x="597.9" y="349.5">CONTROLÉ</text>
<text x="634" y="349.5">SOUS</text>
<text x="654.9" y="349.5">+/-</text>
<text x="673.8" y="349.5">0.1</text>
<text x="554.1" y="387.2">NOTE</text>
<text x="574.3" y="387.2">:-(English)</text>
<text x="99.2" y="394.6">4-</text>
<text x="554.1" y="392.5">DEBURR</text>
<text x="582.6" y="392.5">ALL</text>
<text x="597.5" y="392.5">UNSPECIFIED</text>
<text x="641.6" y="392.5">HOLES</text>
<text x="665.8" y="392.5">AND</text>
<text x="682.5" y="392.5">SHARP</text>
<text x="706.9" y="392.5">EDGES.</text>
<text x="97.9" y="404.2">4-</text>
<text x="554.1" y="403">NOTE</text>
<text x="574.3" y="403">:-(French)</text>
<text x="164.8" y="409.8" transform="rotate(-90 164.8 409.8)">7</text>
<text x="170.1" y="413.5" transform="rotate(-90 170.1 413.5)">TYP</text>
<text x="554.1" y="408.2">ÉBAVUREZ</text>
<text x="590.1" y="408.2">TOUS</text>
<text x="610.4" y="408.2">LES</text>
<text x="625.8" y="408.2">TROUS</text>
<text x="650" y="408.2">NON</text>
<text x="667.4" y="408.2">SPÉCIFIÉS</text>
<text x="702.5" y="408.2">ET</text>
<text x="713.9" y="408.2">LES</text>
<text x="729.2" y="408.2">BORDS</text>
<text x="753.9" y="408.2">TRANCHANTS.</text>
<text x="55.6" y="417.1">RELIEF</text>
<text x="80.2" y="417.1">GROOVE</text>
<text x="55.6" y="422.4">D</text>
<text x="64" y="422.4">TYPE</text>
<text x="346.3" y="420">+0.015</text>
<text x="351.3" y="424.6">0</text>
<text x="335.6" y="430.7">0.02 A</text>
<text x="183.6" y="444.5">+0.021</text>
<text x="188.6" y="449.1">0</text>
<text x="105.5" y="455.2" transform="rotate(-90 105.5 455.2)">+0.1</text>
<text x="110.1" y="450.2" transform="rotate(-90 110.1 450.2)">0</text>
<text x="156.5" y="454.3">4</text>
<text x="164.7" y="454.3">NOS</text>
<text x="189.9" y="455.2">0.02 A</text>
<text x="110.1" y="459.9" transform="rotate(-90 110.1 459.9)">2</text>
<text x="114.2" y="470">SECTION</text>
<text x="145.2" y="470">A-A</text>
<text x="281.7" y="472.4">SECTION</text>
<text x="312.7" y="472.4">B-B</text>
<text x="102.9" y="475.3">SCALE/ÉCHELLE</text>
<text x="159.4" y="475.3">1:1</text>
<text x="270.5" y="477.7">SCALE/ÉCHELLE</text>
<text x="327" y="477.7">1:1</text>
<text x="490.6" y="492">NOTE</text>
<text x="510.8" y="492">:</text>
<text x="517.3" y="492">(English)</text>
<text x="490.6" y="497.2">#</text>
<text x="499.2" y="497.2">MATERIAL:</text>
<text x="534.7" y="497.2">M.S.</text>
<text x="490.6" y="502.5">#</text>
<text x="499.2" y="502.5">FINISH:</text>
<text x="525.6" y="502.5">I.Z.B.P.</text>
<text x="552.4" y="502.5">(TRIVALENT)</text>
<text x="490.6" y="507.7">#</text>
<text x="499.2" y="507.7">MACHINING:</text>
<text x="490.6" y="513">#</text>
<text x="499.2" y="513">WEIGHT(Kg</text>
<text x="537.2" y="513">):</text>
<text x="546.4" y="513">1.91</text>
<text x="564.7" y="513">kg</text>
<text x="490.6" y="523.5">NOTE</text>
<text x="510.8" y="523.5">:-(French)</text>
<text x="490.6" y="528.7">#</text>
<text x="490.6" y="534">#</text>
<text x="499.2" y="534">FINITION</text>
<text x="499.2" y="528.7">MATÉRIEL</text>
<text x="529" y="534">:</text>
<text x="532.3" y="528.7">:</text>
<text x="538.7" y="528.7">M.S.</text>
<text x="539.5" y="534">I.Z.B.P.</text>
<text x="566.4" y="534">(TRIVALENT)</text>
<text x="490.6" y="539.2">#</text>
<text x="499.2" y="539.2">MACHINES</text>
<text x="534.7" y="539.2">:</text>
<text x="490.6" y="544.5">#</text>
<text x="499.2" y="544.5">POIDS</text>
<text x="521.7" y="544.5">(Kg):</text>
<text x="541.9" y="544.5">1.91</text>
<text x="560.1" y="544.5">kg</text>
</g>
<text font-size="5.6" x="723.5" y="539.3">WIPRO PARI GROUP</text>
<g font-size="5.4">
<text x="57.4" y="314.6">i</text>
<text x="112.6" y="394.6">O11</text>
<text x="111.3" y="404.2">O6.6</text>
<text x="323.2" y="424.6">O8 H7</text>
<text x="329.3" y="430.7">n</text>
<text x="156.5" y="449.1">O20 H7</text>
<text x="183.6" y="455.2">n</text>
</g>
<g font-size="4.9">
<text x="42.9" y="6.6">1</text>
<text x="101.3" y="6.7">2</text>
<text x="152.5" y="6.7">3</text>
<text x="202.1" y="6.7">4</text>
<text x="252.1" y="6.7">5</text>
<text x="300.6" y="6.7">6</text>
<text x="352.6" y="6.7">7</text>
<text x="401.9" y="6.7">8</text>
<text x="448.4" y="6.7">9</text>
<text x="498.1" y="6.7">10</text>
<text x="546.4" y="6.7">11</text>
<text x="597" y="6.7">12</text>
<text x="648.5" y="6.6">13</text>
<text x="699.4" y="6.6">14</text>
<text x="749" y="6.7">15</text>
<text x="809.5" y="6.6">16</text>
<text x="9.7" y="26.7">M</text>
<text x="840.6" y="26.7">M</text>
<text x="9.7" y="71.4">L</text>
<text x="840.6" y="71.4">L</text>
<text x="9.7" y="124.2">K</text>
<text x="840.6" y="124.2">K</text>
<text x="9.7" y="173.4">J</text>
<text x="840.6" y="173.4">J</text>
<text x="9.7" y="222.7">H</text>
<text x="840.6" y="222.7">H</text>
<text x="9.7" y="274.3">G</text>
<text x="840.6" y="274.3">G</text>
<text x="9.7" y="322.6">F</text>
<text x="840.6" y="322.6">F</text>
<text x="9.7" y="373.3">E</text>
<text x="840.6" y="373.3">E</text>
<text x="9.7" y="423.8">D</text>
<text x="840.6" y="423.8">D</text>
<text x="9.7" y="472.8">C</text>
<text x="840.6" y="472.8">C</text>
<text x="9.7" y="522.1">B</text>
<text x="840.6" y="522.1">B</text>
<text x="9.7" y="568.7">A</text>
<text x="840.6" y="568.7">A</text>
<text x="17.2" y="577">NOTE FOR WIPRO PARI DESIGN -REF. ONLY</text>
<text x="45.9" y="582.3">WEAR DETAILS : NA</text>
<text x="42.9" y="590.6">1</text>
<text x="101.3" y="590.7">2</text>
<text x="152.5" y="590.7">3</text>
<text x="202.1" y="590.7">4</text>
<text x="252.1" y="590.7">5</text>
<text x="300.6" y="590.7">6</text>
<text x="352.6" y="590.7">7</text>
<text x="401.9" y="590.7">8</text>
<text x="448.4" y="590.7">9</text>
<text x="498.1" y="590.7">10</text>
<text x="546.4" y="590.7">11</text>
<text x="597" y="590.7">12</text>
<text x="648.5" y="590.6">13</text>
<text x="699.4" y="590.5">14</text>
<text x="749" y="590.7">15</text>
<text x="809.5" y="590.5">16</text>
</g>
<text font-size="4.2" x="677.1" y="13.9">NOTE : STANDARD FASTENER TORQUE AS PER STD-DES-01-00FR-DES-006-00</text>
<g font-size="3.9">
<text x="653" y="530.9">REVISION</text>
<text x="708.9" y="530.9">DESCRIPTION</text>
<text x="779.4" y="530.9">DATE</text>
<text x="793.1" y="530.9">DRN.BY</text>
<text x="610.8" y="557.1">RESERVED</text>
<text x="635.2" y="557.1">SPACE</text>
<text x="610.8" y="562.7">FOR</text>
<text x="610.8" y="568.3">CONTROLLED</text>
<text x="640.7" y="568.3">COPY</text>
<text x="610.8" y="573.8">STAMP</text>
</g>
<text font-size="3.6" x="734.2" y="549.8">FIXTURE MTG PLATE</text>
<text font-size="3.5" x="655.4" y="547.1">www.wipropari.com</text>
<g font-size="3.4">
<text x="249.7" y="115.4">A.2</text>
<text x="327.7" y="121.4">A.3</text>
<text x="289.1" y="129">B.4</text>
<text x="223.6" y="139">B.3</text>
<text x="255.7" y="183">C.1</text>
<text x="206" y="229.9">Y1</text>
<text x="289.1" y="239">B.2</text>
<text x="222.1" y="241.6">B.1</text>
<text x="324.4" y="243.7">A.4</text>
<text x="250.9" y="264.5">A.1</text>
<text x="259.4" y="287.1" transform="rotate(-90 259.4 287.1)">X1</text>
</g>
<g font-size="3.1">
<text x="818.1" y="527.3">LIMITS</text>
<text x="815" y="545.5">DRAWING TYPE</text>
<text x="690" y="546.1">DESCRIPTION</text>
<text x="689.5" y="554.6">SURFACE AREA</text>
<text x="706.2" y="554.6">SURFACE TREATMENT</text>
<text x="742.7" y="554.6">MACHINING</text>
<text x="762.5" y="554.6">DESIGN UNIT</text>
<text x="783.6" y="554.6">DESIGN UNIT CD.</text>
<text x="811" y="554.4">TEAM NO.</text>
<text x="823.3" y="554.5">SHEET SIZE</text>
<text x="828.6" y="559.9">A1</text>
<text x="689.4" y="564.9">REFERENCE DWG.</text>
<text x="690.8" y="569.3">DRN.BY</text>
<text x="704.4" y="569.2">CHKD.BY</text>
<text x="719.6" y="569.3">APPD.BY</text>
<text x="739.7" y="569.1">MATERIAL</text>
<text x="741.8" y="564.7">PART CLASS.</text>
<text x="768.6" y="564.7">HEAT TREATMENT</text>
<text x="772.5" y="569.7">DRG./PART CODE</text>
<text x="811.9" y="569.3">REV.</text>
<text x="824.4" y="569.4">SCALE</text>
<text x="737.3" y="578">NET WEIGHT-Kg</text>
<text x="824.4" y="578.5">SHEET</text>
</g>
<text font-size="3" x="832.4" y="403.9">°</text>
<g font-size="2.8">
<text x="558.3" y="505.4">3.2</text>
<text x="813.4" y="531.5">Gen Tol.: IS 2102</text>
<text x="556.9" y="537.2">3.2</text>
<text x="652.1" y="550.4">1.ALL DIMENSIONS ARE</text>
<text x="652" y="556.4">2.DO NOT SCALE</text>
<text x="652" y="562.5">3.IF IN DOUBT ,</text>
<text x="652" y="569.2">LOCATION :</text>
<text x="657.2" y="575.8">ALL RIGHTS OF REPRODUCTION &amp;</text>
<text x="689.1" y="575">03006330</text>
<text x="703.4" y="574.9">03004785</text>
<text x="718.4" y="575">03002882</text>
<text x="657.7" y="579.2">DISTRIBUTION ARE RESERVED</text>
</g>
<g font-size="2.7">
<text x="817.3" y="549.9">MACHINING</text>
<text x="652.9" y="553.5">IN mm</text>
<text x="652.7" y="559.5">DRAWING.</text>
<text x="689.6" y="559.1">81.18 in^2</text>
<text x="724.1" y="559.2">#</text>
<text x="751" y="559.1">#</text>
<text x="766.6" y="559">WPES</text>
<text x="790.3" y="558.8">0300</text>
<text x="811.9" y="558.8">PL-02</text>
<text x="652.7" y="565.5">ASK TEAM MEMBER</text>
<text x="673.4" y="569.6">PUNE</text>
<text x="727.4" y="564.9">---</text>
<text x="761.4" y="564.9">B</text>
<text x="813.3" y="564.9">---</text>
<text x="746.1" y="573.2">#</text>
<text x="825.6" y="573.4">1 : 1</text>
<text x="653.1" y="576.3">C</text>
<text x="689.4" y="582.4">12/11/2024</text>
<text x="703.7" y="582.5">12/11/2024</text>
<text x="718.7" y="582.6">12/11/2024</text>
<text x="742.3" y="582.2">1.91 kg</text>
<text x="824.1" y="582.4">1 OF 1</text>
</g>
<g font-size="2.5">
<text x="807.8" y="392">DEBURR AND REMOVE SHARP</text>
<text x="808.2" y="394.8">EDGES UNLESS SHARP EDGE</text>
<text x="809.1" y="400.9">UNSP.RADII</text>
<text x="809.8" y="397.6">REQUIREMENT SPECIFIED</text>
<text x="824.4" y="400.7">UNSP.CHF.</text>
<text x="812.2" y="403.6">0.5 R</text>
<text x="825.3" y="403.9">0.5 X 45</text>
<text x="812.8" y="411.8">UP TO 10</text>
<text x="829.1" y="411.9">±1.5°</text>
<text x="811.4" y="416.1">10 UP TO 50</text>
<text x="828.5" y="416.1">±0°50'</text>
<text x="810.4" y="424.5">120 UP TO 400</text>
<text x="810.9" y="420.3">50 UP TO 120</text>
<text x="828.5" y="424.5">±0°15'</text>
<text x="828.5" y="420.3">±0°25'</text>
<text x="811.7" y="433.2">0.5 UP TO 3</text>
<text x="812.5" y="437.5">3 UP TO 6</text>
<text x="829.6" y="437.4">±0.2</text>
<text x="829.6" y="433.2">±0.1</text>
<text x="812" y="441.7">6 UP TO 30</text>
<text x="829.6" y="441.7">±0.5</text>
<text x="810.9" y="445.9">30 UP TO 120</text>
<text x="829.6" y="446">±0.8</text>
<text x="809.9" y="454.4">315 UP TO 1000</text>
<text x="810.3" y="450.2">120 UP TO 315</text>
<text x="829.6" y="450.2">±1.2</text>
<text x="830.7" y="454.4">±2</text>
<text x="809.4" y="458.7">1000 UP TO 2000</text>
<text x="830.6" y="458.7">±3</text>
<text x="811.9" y="463">OVER 2000</text>
<text x="830.7" y="463">±4</text>
<text x="813.1" y="471.6">UP TO 10</text>
<text x="830.1" y="471.6">±1°</text>
<text x="811.4" y="475.9">10 UP TO 50</text>
<text x="828.5" y="475.9">±0°30'</text>
<text x="810.4" y="484.4">120 UP TO 400</text>
<text x="811.2" y="480.1">50 UP TO 120</text>
<text x="828.5" y="484.4">±0°10'</text>
<text x="828.5" y="480.1">±0°20'</text>
<text x="811.7" y="493">0.5 UP TO 3</text>
<text x="812.4" y="497.2">3 UP TO 6</text>
<text x="829.6" y="497.3">±0.1</text>
<text x="829.6" y="493">±0.1</text>
<text x="811.9" y="501.5">6 UP TO 30</text>
<text x="829.6" y="501.5">±0.2</text>
<text x="810.8" y="505.8">30 UP TO 120</text>
<text x="829.6" y="505.8">±0.3</text>
<text x="809.8" y="514.3">315 UP TO 1000</text>
<text x="810.3" y="510.1">120 UP TO 315</text>
<text x="829.6" y="510">±0.5</text>
<text x="829.6" y="514.3">±0.8</text>
<text x="668.4" y="519.9">.</text>
<text x="783.5" y="520">.</text>
<text x="799.1" y="519.9">.</text>
<text x="809.2" y="518.5">1000 UP TO 2000</text>
<text x="829.6" y="518.5">±1.2</text>
<text x="668.4" y="524.9">.</text>
<text x="783.3" y="524.8">.</text>
<text x="799.1" y="524.8">.</text>
<text x="811.9" y="522.8">OVER 2000</text>
<text x="830.6" y="522.7">±2</text>
</g>
<g font-size="2.4">
<text x="4.1" y="556.9" transform="rotate(-90 4.1 556.9)">Uploading\2022-23\P23Y5\P23Y5B096024.dft</text>
<text x="4.1" y="584.1" transform="rotate(-90 4.1 584.1)">\\srv01043\ExDM</text>
</g>
<g font-size="2.1">
<text x="811.5" y="406.1">UNSPECIFIED TOL.(FAB)</text>
<text x="812.5" y="408.5">FOR ANGULAR IN mm.</text>
<text x="811.6" y="427.7">UNSPECIFIED TOL.(FAB)</text>
<text x="813.6" y="430.1">FOR LINEAR IN mm.</text>
<text x="811.7" y="466.1">UNSPECIFIED TOL.(M/C)</text>
<text x="812.5" y="468.5">FOR ANGULAR IN mm.</text>
<text x="811.7" y="487.6">UNSPECIFIED TOL.(M/C)</text>
<text x="813.6" y="489.9">FOR LINEAR IN mm.</text>
</g>
</svg>
